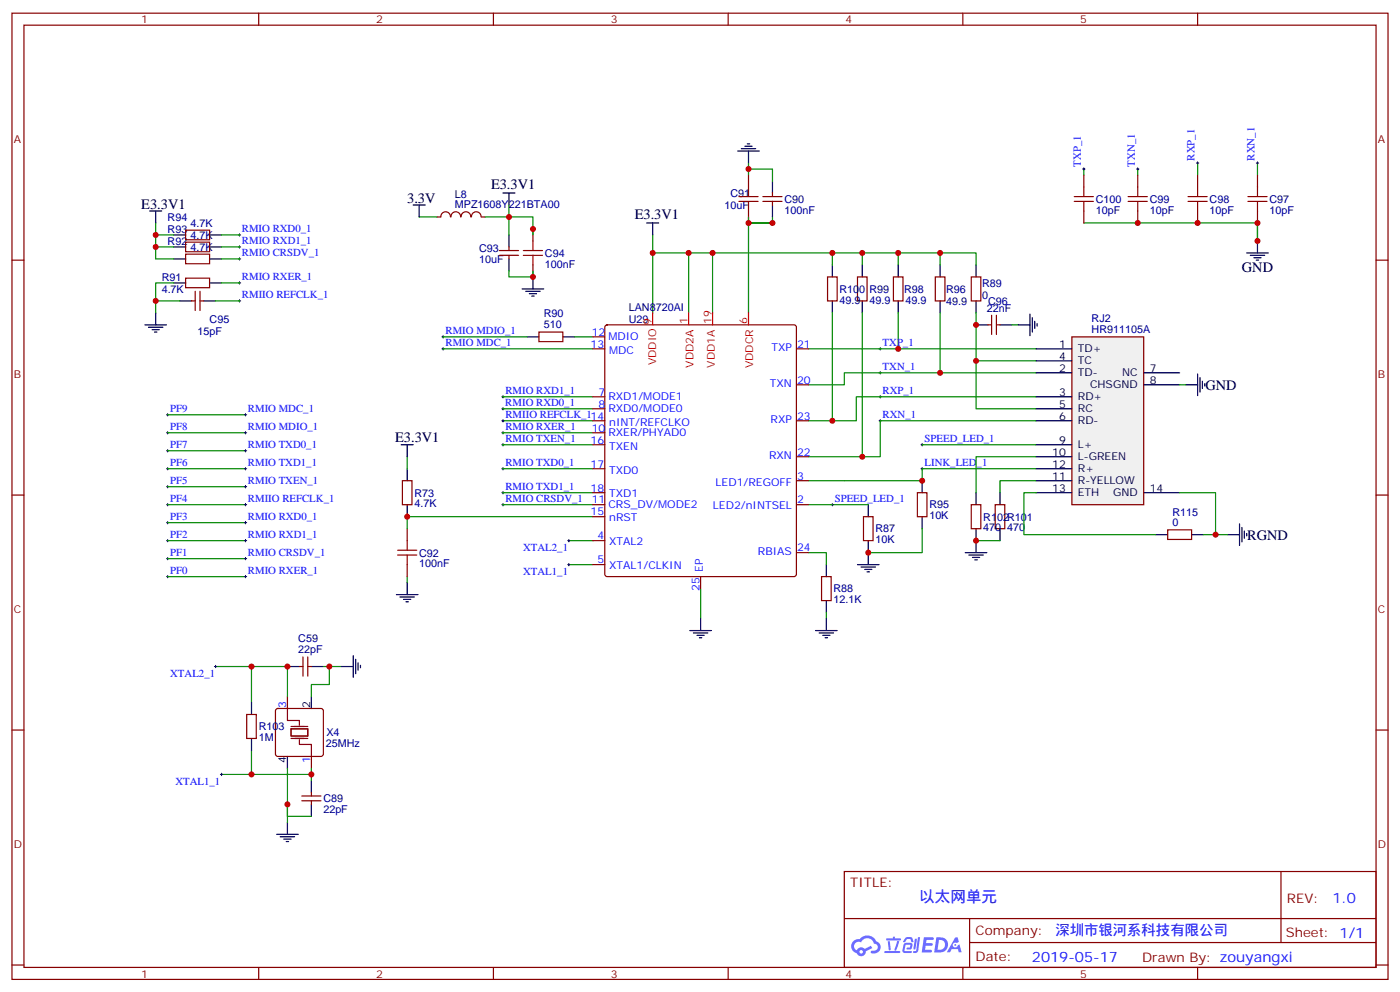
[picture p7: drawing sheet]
<svg xmlns="http://www.w3.org/2000/svg" width="412mm" height="292mm" viewBox="0 0 412 292" stroke-linecap="round" stroke-linejoin="round" font-family="sans-serif">
<g fill="none" stroke="#870000" stroke-width=".35">
<path d="M3.5 3.9h405.4v284.3h-405.4zM7.1 7.4h398.2v277.3h-398.2zM76.2 3.9v3.5M145.3 3.9v3.5M214.5 3.9v3.5M283.6 3.9v3.5M352.8 3.9v3.5M3.5 76.6h3.6M405.3 76.6h3.6M3.5 145.7h3.6M405.3 145.7h3.6M3.5 214.8h3.6"/>
<path d="M405.3 214.8h3.6M248.7 256.5h156.6v28.2h-156.6zM377.3 256.5v20.9M248.7 270.3h156.5M285.6 277.4h119.6M285.6 270.3v14.1M3.5 284h3.6M76.2 284.7v3.5M145.3 284.7v3.5M214.5 284.7v3.5M283.6 284.7v3.5M352.8 284.7v3.5"/>
<path d="M405.3 284h3.6"/>
</g>
<g fill="#5487ff">
<path d="M272.1 275.8h2.6l.3 .2-.1 .6h-2l-.1 .9h1.6l.4 .4-.4 .4h-1.7l-.2 1.2 1.8 .1 .3 .3-.2 .3-2.9 .1z"/>
<path d="M281.4 275.9h.7l.4 1.3-.7 .3a.74 .74 0 0 0-1.1 .3 .74 .74 0 0 0 .5 1 .74 .74 0 0 0 .9-.6l.5-.3 .7 2.3h-.9l-.2-.9h-1.9l-.5 .9h-.9z"/>
<path d="M269.5 276.2h.6l-.4 3a.31 .31 0 0 1-.3 .2 .31 .31 0 0 1-.3-.3z"/>
<path d="M270.4 275.8h.6l-.5 3.9a.89 .89 0 0 1-.7 .7 .89 .89 0 0 1-.9-.3l1-.4z"/>
<path d="M266.8 275.9l.6-.2 1.2 .2 .5 1.2-.6 .2-.4-1-1 .2a.95 .95 0 0 1-1 .8l-.1-.2z"/>
<path d="M266.4 277.6l1.8-.2a1.04 1.04 0 0 1 .6 1.1 1.04 1.04 0 0 1-.8 .9h-.7a.29 .29 0 0 1-.3-.3 .29 .29 0 0 1 .3-.2l.7-.1 .2-.8-1.4 .1-.4 1.7 1.9 .1a.29 .29 0 0 1 .3 .3 .29 .29 0 0 1-.3 .3l-2-.1-.4-.2 .2-2.1z"/>
<path d="M260.5 279.9h4.4a.3 .3 0 0 1 .3 .3 .3 .3 0 0 1-.3 .3h-4.3z"/>
<path d="M264.3 276.9h.6l-.5 1.7a1.02 1.02 0 0 1-.7 1.2l-.2-.3z"/>
<path d="M261.5 277h.6l.3 2.4-.3 .3-.3-.2z"/>
<path d="M261.1 276.2h1.9l.2-.6h.5l-.1 .6h1.5a.29 .29 0 0 1 .3 .3 .29 .29 0 0 1-.3 .2h-3.9z"/>
<path d="M275.8 275.8l-.6 4.5h1.4a2.27 2.27 0 0 0 2.7-2.3 2.27 2.27 0 0 0-2.7-2.2zM276.6 276.6a1.5 1.5 0 0 1 1.8 1.5 1.5 1.5 0 0 1-1.9 1.4h-.3z"/>
<path d="M251.4 277a2.09 2.09 0 0 0 1 3.5 1.37 1.37 0 0 0 1.5 .9 1.37 1.37 0 0 0 1.1-1.4l2-1-.5-.7-1.8 .9a1.4 1.4 0 0 0-2.3 .5 1.32 1.32 0 0 1-.6-1.9 1.32 1.32 0 0 1 1.9-.5 2.02 2.02 0 0 1 2-1.2 2.02 2.02 0 0 1 1.8 1.6 1.09 1.09 0 0 1 1.1 1.4 1.09 1.09 0 0 1-1.6 .7 .41 .41 0 0 0-.5 .3 .41 .41 0 0 0 .4 .5 1.89 1.89 0 0 0 2.4-1.2 1.89 1.89 0 0 0-1.2-2.4 2.98 2.98 0 0 0-5-.7l-1 .2zM253.2 280.1a.52 .52 0 0 1 1 0 .52 .52 0 0 1-1 0z"/>
<circle cx="281.4" cy="278.1" r=".28"/>
</g>
<g fill="none" stroke="#870000" stroke-width=".35">
<path d="M220.5 51.5v3.5M224.7 59.3h5.7M224.7 57.9h5.7M227.5 56.8v1.1M227.5 59.3v1M319.3 51.5v3.5M335.1 51.5v3.5M352.8 51.5v3.5M370.4 51.5v3.5M54.7 74.8h7v2.8h-7zM54.7 71.3h7v2.8h-7zM54.7 67.7h7v2.9h-7z"/>
<path d="M147.1 75.1h5.7M147.1 73.7h5.7M149.9 72.7v1M149.9 75.1v1.1M157 67.4v3.5M157 78v3.5M220.5 62.1v3.5M319.3 62.1v3.5M335.1 62.1v3.5M352.8 62.1v3.5M370.4 62.1v3.5M54.7 81.8h7v2.9h-7z"/>
<path d="M56.4 88.5h1.1M57.5 85.7v5.7M58.9 85.7v5.7M58.9 88.5h1.1M158.7 97.7h7.1v2.8h-7.1zM174.6 99.1h3.6M178.4 95.8l.5-.2h55l.5 .2 .2 .5v72.7l-.2 .5-.5 .2h-55l-.5-.2-.2-.5v-72.7zM243.8 81.5h2.8v7h-2.8zM252.6 81.5h2.8v7h-2.8zM263.2 81.5h2.8v7h-2.8zM275.5 81.5h2.8v7h-2.8zM286.1 81.5h2.8v7h-2.8z"/>
<path d="M291 95.6h1.1M292.1 92.8v5.6M293.5 92.8v5.6M293.5 95.6h1.1M174.6 102.7h3.6M174.6 116.8h3.6M234.6 102.7h3.5M234.6 113.2h3.5M174.6 137.9h3.6M174.6 120.3h3.6M174.6 123.8h3.6M174.6 127.4h3.6"/>
<path d="M174.6 130.9h3.6M234.6 123.8h3.5M234.6 134.4h3.5M118.5 141.5h2.9v7h-2.9zM119.9 155.6v3.5M174.6 145h3.6M174.6 148.5h3.6M174.6 152h3.6M174.6 159.1h3.6M234.6 148.5h3.5M234.6 141.5h3.5M254.4 152h2.8v7.1h-2.8z"/>
<path d="M270.2 145h2.8v7h-2.8zM286.1 148.5h2.8v7.1h-2.8zM293.2 148.5h2.8v7.1h-2.8zM119.9 166.2v3.5M174.6 166.2h3.6M206.4 169.7v3.5M234.6 162.6h3.5M242 169.7h2.8v7h-2.8zM88.2 196.1h1.1M89.3 193.3v5.7M90.7 193.3v5.7M90.7 196.1h1"/>
<path d="M72.7 210.3h2.8v7h-2.8zM81.4 208.7l.4-.2h12.7l.5 .2 .2 .5v12.7l-.2 .5-.5 .2h-12.7l-.5-.2-.2-.5v-12.7zM84.7 205v3.5M88.9 235.7h5.6M88.9 234.2h5.6M91.7 222.6v3.5M91.7 233.2v1M91.7 235.7v1"/>
</g>
<g fill="none" stroke="#000" stroke-width=".35">
<path d="M148.2 56.8h3.5M149.9 56.8v3.5M217.3 44.4h6.4M218.4 43.7h4.2M219.4 43h2.1M220.1 42.3h.7M220.5 44.4v3.6M227.5 53.3v3.5M44.1 62.1h3.5M45.9 62.1v3.5M51.2 76.2h3.5M51.2 72.7h3.5"/>
<path d="M51.2 69.1h3.5M61.7 76.2h3.6M61.7 72.7h3.6M61.7 69.1h3.6M121.7 60.3h3.5M123.5 60.3v3.6M149.9 69.1v3.6M149.9 76.2v3.5M190.5 65.6h3.5M192.3 65.6v3.5M227.5 60.3v3.6M245.2 78v3.5"/>
<path d="M254 78v3.5M264.6 78v3.5M276.9 78v3.5M287.5 78v3.5M367.2 74.4h6.4M368.3 75.1h4.2M369.4 75.8h2.1M370.1 76.6h.7M370.4 70.9v3.5M42.7 95.6h6.3M43.7 96.3h4.3M44.8 97h2.1"/>
<path d="M45.5 97.7h.7M45.9 92.1v3.5M51.2 83.3h3.5M52.9 88.5h3.5M60 88.5h3.5M61.7 83.3h3.6M153.8 85h6.4M154.9 85.7h4.2M155.2 99.1h3.5M155.9 86.4h2.1M156.6 87.1h.7M157 81.5v3.5"/>
<path d="M165.8 99.1h3.5M245.2 88.5v3.6M254 88.5v3.6M264.6 88.5v3.6M276.9 88.5v3.6M287.5 88.5v3.6M287.5 95.6h3.5M294.6 95.6h3.5M299.9 95.6h3.5M303.4 92.4v6.4M304.1 93.5v4.2M304.8 94.5v2.2"/>
<path d="M305.5 95.2v.8M118.2 130.9h3.5M119.9 130.9v3.5M119.9 137.9v3.6M119.9 148.5v3.5M255.8 148.5v3.5M255.8 159.1v7.1M271.6 141.5v3.5M271.6 152v3.6M287.5 145v3.5M287.5 155.6v3.5M294.6 145v3.5"/>
<path d="M294.6 155.6v3.5M116.8 175h6.3M117.8 175.7h4.3M118.9 176.4h2.1M119.6 177.1h.7M119.9 171.4v3.6M243.4 166.2v3.5M243.4 176.7v3.6M252.6 166.2h6.3M253.6 166.9h4.3M254.7 167.6h2.1M255.4 168.3h.7"/>
<path d="M84.7 196.1h3.5M91.7 196.1h3.5M100.5 196.1h3.6M104.1 193v6.3M104.8 194v4.3M105.5 195.1v2.1M106.2 195.8v.7M203.2 185.6h6.3M204.3 186.3h4.2M205.3 187h2.1M206 187.7h.7M206.4 182v3.6"/>
<path d="M240.2 185.6h6.4M241.3 186.3h4.2M242.4 187h2.1M243.1 187.7h.7M243.4 182v3.6M74.1 206.7v3.6M74.1 217.3v3.5M91.7 205v3.5M84.7 222.6v3.5M91.7 229.7v3.5M91.7 236.7v3.5M81.5 245.5h6.3"/>
<path d="M82.5 246.2h4.3M83.6 246.9h2.1M84.3 247.6h.7M84.7 242v3.5"/>
</g>
<g fill="none" stroke="#000" stroke-width=".29">
<path d="M318.9 49.7h.7M319.3 49.4v.7M334.8 49.7h.7M335.1 49.4v.7M352.4 48h.7M352.8 47.6v.7M370.1 48h.7M370.4 47.6v.7M70.2 72.7h.7M70.2 69.1h.7M70.2 76.2h.7M70.6 68.8v.7"/>
<path d="M70.6 72.3v.7M70.6 75.8v.8M70.2 88.5h.7M70.2 83.3h.7M70.6 82.9v.7M70.6 88.2v.7M130.2 99.1h.7M130.5 98.8v.7M130.2 102.7h.7M130.5 102.3v.7M147.8 116.8h.7M148.2 116.4v.7"/>
<path d="M148.2 119.9v.7M258.9 116.8h.7M258.9 109.7h.7M258.9 102.7h.7M259.3 102.3v.7M259.3 109.4v.7M259.3 116.4v.7M49 137.9h.7M49 132.6h.7M49 127.4h.7M49 122.1h.7M49.4 121.7v.7"/>
<path d="M49.4 127v.7M49.4 132.3v.7M49.4 137.6v.7M72 137.9h.7M72 132.6h.7M72 127.4h.7M72 122.1h.7M72.3 121.7v.7M72.3 127v.7M72.3 132.3v.7M72.3 137.6v.7M147.8 137.9h.7"/>
<path d="M147.8 127.4h.7M147.8 130.9h.7M147.8 123.8h.7M147.8 120.3h.7M148.2 123.5v.7M148.2 127v.7M148.2 130.5v.7M148.2 137.6v.7M258.9 123.8h.7M259.3 123.5v.7M271.3 137.9h.7M271.3 130.9h.7"/>
<path d="M271.6 130.5v.7M271.6 137.6v.7M49 159.1h.7M49 153.8h.7M49 148.5h.7M49 143.2h.7M49.4 142.9v.7M49.4 148.2v.7M49.4 153.5v.7M49.4 158.8v.7M72 159.1h.7M72 153.8h.7"/>
<path d="M72 148.5h.7M72 143.2h.7M72.3 142.9v.7M72.3 148.2v.7M72.3 153.5v.7M72.3 158.8v.7M147.8 148.5h.7M147.8 145h.7M148.2 144.6v.7M148.2 148.2v.7M167.2 159.1h.7M167.6 158.8v.7"/>
<path d="M244.8 148.5h.7M245.2 148.2v.7M49 169.7h.7M49 164.4h.7M49.4 164v.7M49.4 169.3v.7M72 169.7h.7M72 164.4h.7M72.3 164v.7M72.3 169.3v.7M167.2 166.2h.7M167.6 165.8v.7"/>
<path d="M63.1 196.1h.8M63.5 195.8v.7M64.9 227.9h.7M65.3 227.5v.7"/>
</g>
<g fill="none" stroke="#008700" stroke-width=".35">
<path d="M220.5 49.7h7v3.6M220.5 48v3.5M319.3 49.7v1.8M335.1 49.7v1.8M352.8 48v3.5M370.4 48v3.5M45.9 65.6v10.6h5.3M45.9 72.7h5.3M45.9 69.1h5.3M65.3 76.2h5.3M65.3 72.7h5.3M65.3 69.1h5.3"/>
<path d="M123.5 63.9h5.3M149.9 79.7v1.8h7.1v-1.8M149.9 60.3v3.6h-7M149.9 69.1v-5.2h7.1v5.2M192.3 69.1v5.3M202.8 74.4h7.1v17.7M209.9 74.4h35.3v3.6M220.5 63.9v1.7h7h-7v26.5M227.5 63.9v1.7M245.2 74.4h31.7v3.6M254 74.4v3.6M264.6 74.4v3.6"/>
<path d="M276.9 74.4h10.6v3.6M319.3 65.6h51.1v5.3v-5.3M45.9 88.5v3.6M51.2 83.3h-5.3v5.2h7M63.5 88.5h7.1M65.3 83.3h5.3M130.5 99.1h24.7M169.3 99.1h5.3M192.3 92.1v-17.7h10.5v17.7M245.2 92.1v31.7M254 92.1v42.3M264.6 92.1v10.6"/>
<path d="M276.9 92.1v17.6M287.5 92.1v14.1h17.7M298.1 95.6h1.8M130.5 102.7h44.1M148.2 116.8h26.4M238.1 102.7h67.1M287.5 106.2v14.1h17.7M305.2 116.8h-53v7h-14.1M305.2 109.7h-56.5v3.5h-10.6M49.4 122.1h22.9M49.4 127.4h22.9M49.4 132.6h22.9"/>
<path d="M49.4 137.9h22.9M119.9 134.4v3.5M148.2 130.9h26.4M148.2 127.4h26.4M148.2 137.9h26.4M148.2 123.8h26.4M148.2 120.3h26.4M271.6 130.9h33.6M305.2 137.9h-33.6v3.6h-33.5M305.2 134.4h-17.7v10.6M305.2 123.8h-45.9v10.6h-21.2M49.4 143.2h22.9"/>
<path d="M49.4 148.5h22.9M49.4 153.8h22.9M49.4 159.1h22.9M148.2 148.5h26.4M148.2 145h26.4M167.6 159.1h7M174.6 152h-54.7v3.6M238.1 148.5h17.7M271.6 155.6v7h-15.8M287.5 159.1h7.1M305.2 141.5h-10.6v3.5M49.4 164.4h22.9"/>
<path d="M49.4 169.7h22.9M119.9 169.7v1.7M167.6 166.2h7M206.4 173.2v8.8M238.1 162.6h5.3v3.6M63.5 196.1h21.2v8.9M74.1 196.1v10.6M95.2 196.1h1.8v5.3h-5.3v3.6M97 196.1h3.5M243.4 180.3v1.7M65.3 227.9h26.4v1.8M74.1 220.8v7.1"/>
<path d="M84.7 236.7v3.5h7M84.7 226.1v15.9M91.7 226.1v1.8"/>
</g>
<g fill="none" stroke="#a10000" stroke-width=".35">
<path d="M217.7 59.3h5.6M217.7 57.9h5.6M220.5 55v2.9M220.5 59.3v2.8M316.4 59.3h5.7M316.4 57.9h5.7M319.3 55v2.9M319.3 59.3v2.8M332.3 59.3h5.7M332.3 57.9h5.7M335.1 55v2.9M335.1 59.3v2.8"/>
<path d="M350 59.3h5.6M350 57.9h5.6M352.8 55v2.9M352.8 59.3v2.8M367.6 59.3h5.6M367.6 57.9h5.6M370.4 55v2.9M370.4 59.3v2.8M154.2 75.1h5.6M154.2 73.7h5.6M157 70.9v2.8M157 75.1v2.9"/>
<path d="M119.9 159.1v2.8M117.1 163.3h5.7M117.1 161.9h5.7M119.9 163.3v2.9"/>
</g>
<path d="M84.7 208.5v3.5h3.5v1.4M85.7 214.5h5v2.1h-5zM85.7 217.3h5M85.7 213.8h5M88.2 217.7v1.4h3.5v3.5" fill="none" stroke="#870012" stroke-width=".35"/>
<path d="M192.3 92.1v3.5M202.8 92.1v3.5M209.9 92.1v3.5M220.5 92.1v3.5" fill="none" stroke="#f00" stroke-width=".35"/>
<path d="M315.7 99.1h21.2v49.4h-21.2z" fill="#f0f0f0" stroke="#870000" stroke-width=".35"/>
<g fill="none" stroke="#000" stroke-width=".35">
<path d="M305.2 102.7h10.5M305.2 109.7h10.5M305.2 106.2h10.5M305.2 116.8h10.5M336.9 109.7h10.6M336.9 113.2h10.6M349.2 113.2h3.6M352.8 110.1v6.3M353.5 111.1v4.3M354.2 112.2v2.1M354.9 112.9v.7M305.2 120.3h10.5"/>
<path d="M305.2 123.8h10.5M305.2 130.9h10.5M305.2 134.4h10.5M305.2 137.9h10.5M287.5 159.1v3.5M305.2 141.5h10.5M305.2 145h10.5M336.9 145h10.6M340.4 157.3h3.6M351 157.3h3.5M361.6 157.3h3.5M365.1 154.2v6.3"/>
<path d="M365.8 155.2v4.3M366.5 156.3v2.1M367.2 157v.7M284.3 162.6h6.4M285.4 163.3h4.2M286.5 164h2.1M287.2 164.7h.7"/>
</g>
<path d="M132.7 63.8a1.41 1.41 0 0 0-1.4-1.5 1.41 1.41 0 0 0-1.4 1.5l-1.1 .1M132.9 63.8a1.41 1.41 0 0 1 1.4-1.5 1.41 1.41 0 0 1 1.4 1.5M135.8 63.8a1.41 1.41 0 0 1 1.4-1.5 1.41 1.41 0 0 1 1.5 1.5M138.9 63.8a1.41 1.41 0 0 1 1.4-1.5 1.41 1.41 0 0 1 1.4 1.5M141.8 63.9h1.1M344 155.9h7v2.9h-7z" fill="none" stroke="#870000" stroke-width=".35"/>
<path d="M347.5 113.2h1.7M305.2 145h-3.6v12.3h38.8M347.5 145h10.6v12.3M354.5 157.3h7.1" fill="none" stroke="#008700" stroke-width=".35"/>
<g fill="#c00">
<circle cx="358.1" cy="157.3" r=".88"/>
<circle cx="84.7" cy="196.1" r=".88"/>
<circle cx="220.5" cy="49.7" r=".88"/>
<circle cx="227.5" cy="65.6" r=".88"/>
<circle cx="220.5" cy="65.6" r=".88"/>
<circle cx="370.4" cy="70.9" r=".88"/>
<circle cx="352.8" cy="65.6" r=".88"/>
<circle cx="370.4" cy="65.6" r=".88"/>
<circle cx="45.9" cy="72.7" r=".88"/>
<circle cx="45.9" cy="69.1" r=".88"/>
<circle cx="45.9" cy="88.5" r=".88"/>
<circle cx="91.7" cy="227.9" r=".88"/>
<circle cx="74.1" cy="196.1" r=".88"/>
<circle cx="84.7" cy="236.7" r=".88"/>
<circle cx="254" cy="134.4" r=".88"/>
<circle cx="97" cy="196.1" r=".88"/>
<circle cx="209.9" cy="74.4" r=".88"/>
<circle cx="202.8" cy="74.4" r=".88"/>
<circle cx="157" cy="81.5" r=".88"/>
<circle cx="149.9" cy="63.9" r=".88"/>
<circle cx="245.2" cy="74.4" r=".88"/>
<circle cx="287.5" cy="106.2" r=".88"/>
<circle cx="264.6" cy="102.7" r=".88"/>
<circle cx="276.9" cy="109.7" r=".88"/>
<circle cx="74.1" cy="227.9" r=".88"/>
<circle cx="335.1" cy="65.6" r=".88"/>
<circle cx="192.3" cy="74.4" r=".88"/>
<circle cx="271.6" cy="141.5" r=".88"/>
<circle cx="157" cy="67.4" r=".88"/>
<circle cx="264.6" cy="74.4" r=".88"/>
<circle cx="254" cy="74.4" r=".88"/>
<circle cx="245.2" cy="123.8" r=".88"/>
<circle cx="287.5" cy="95.6" r=".88"/>
<circle cx="276.9" cy="74.4" r=".88"/>
<circle cx="255.8" cy="162.6" r=".88"/>
<circle cx="119.9" cy="152" r=".88"/>
<circle cx="287.5" cy="159.1" r=".88"/>
</g>
<text font-size="4.6" fill="#00f" x="270.8" y="265.5">以太网单元</text>
<g font-size="4.2">
<text x="119.9" y="59.6">3.3V</text>
<text x="144.6" y="55.6">E3.3V1</text>
<text x="41.6" y="61.4">E3.3V1</text>
<text x="187" y="64.5">E3.3V1</text>
<text x="365.8" y="80.1">GND</text>
<text x="355.1" y="114.7">GND</text>
<text x="116.4" y="130.2">E3.3V1</text>
<text x="367.4" y="158.8">RGND</text>
</g>
<g font-size="4.2" fill="#00f">
<text x="392.5" y="265.7">1.0</text>
<text x="310.9" y="275.3">深圳市银河系科技有限公司</text>
<text x="304" y="283.1">2019-05-17</text>
</g>
<g font-size="3.9" fill="#800">
<text x="250.5" y="261.1">TITLE:</text>
<text x="379.1" y="265.7">REV:</text>
<text x="287.4" y="275.3">Company:</text>
<text x="378.7" y="275.9">Sheet: 1/1</text>
<text x="287.4" y="282.9">Date:</text>
<text x="336.4" y="283">Draw</text>
<text x="346.6" y="283">n By: zouyangxi</text>
</g>
<g font-size="3.2" fill="#800">
<text x="41.6" y="6.9">1</text>
<text x="110.8" y="6.9">2</text>
<text x="179.9" y="6.9">3</text>
<text x="249.1" y="6.9">4</text>
<text x="318.2" y="6.9">5</text>
<text x="4.1" y="42">A</text>
<text x="405.9" y="42">A</text>
<text x="4.1" y="111.1">B</text>
<text x="405.9" y="111.1">B</text>
<text x="4.1" y="180.3">C</text>
<text x="405.9" y="180.3">C</text>
<text x="4.1" y="249.4">D</text>
<text x="405.9" y="249.4">D</text>
<text x="41.6" y="287.7">1</text>
<text x="110.8" y="287.7">2</text>
<text x="179.9" y="287.7">3</text>
<text x="249.1" y="287.7">4</text>
<text x="318.2" y="287.7">5</text>
</g>
<g font-size="3.2" fill="#00f">
<text x="351.9" y="47.3" transform="rotate(-90 351.9 47.3)">RXP_1</text>
<text x="369.5" y="47.3" transform="rotate(-90 369.5 47.3)">RXN_1</text>
<text x="318.4" y="49" transform="rotate(-90 318.4 49)">TXP_1</text>
<text x="334.3" y="49" transform="rotate(-90 334.3 49)">TXN_1</text>
<text x="71.2" y="68.3">RMIO RXD0_1</text>
<text x="71.3" y="71.8">RMIO RXD1_1</text>
<text x="71.3" y="75.3">RMIO CRSDV_1</text>
<text x="71.3" y="82.4">RMIO RXER_1</text>
<text x="71.3" y="87.7">RMIIO REFCLK_1</text>
<text x="131.2" y="98.2">RMIO MDIO_1</text>
<text x="131.2" y="101.8">RMIO MDC_1</text>
<text x="174.3" y="98.8">12</text>
<text x="179.2" y="100.2">MDIO</text>
<text x="260" y="101.8">TXP_1</text>
<text x="173.9" y="102.3">13</text>
<text x="179.5" y="104.1">MDC</text>
<text x="227.2" y="103.4">TXP</text>
<text x="234.8" y="102.3">21</text>
<text x="226.8" y="113.9">TXN</text>
<text x="234.8" y="112.9">20</text>
<text x="260" y="108.8">TXN_1</text>
<text x="148.9" y="119.4">RMIO RXD0_1</text>
<text x="148.9" y="115.9">RMIO RXD1_1</text>
<text x="176.3" y="119.9">8</text>
<text x="176.3" y="116.4">7</text>
<text x="179.2" y="117.8">RXD1/MODE1</text>
<text x="260" y="115.9">RXP_1</text>
<text x="50.1" y="121.2">PF9</text>
<text x="73" y="121.2">RMIO MDC_1</text>
<text x="148.9" y="122.9">RMIIO REFCLK_114</text>
<text x="179.2" y="121.4">RXD0/MODE0</text>
<text x="179.5" y="125.2">nINT/REFCLKO</text>
<text x="227" y="124.5">RXP</text>
<text x="234.8" y="123.5">23</text>
<text x="260" y="122.9">RXN_1</text>
<text x="50.1" y="131.8">PF7</text>
<text x="50.1" y="126.5">PF8</text>
<text x="73" y="126.5">RMIO MDIO_1</text>
<text x="73" y="131.7">RMIO TXD0_1</text>
<text x="148.9" y="130">RMIO TXEN_1</text>
<text x="148.9" y="126.5">RMIO RXER_1</text>
<text x="173.9" y="130.5">16</text>
<text x="174.3" y="127">10</text>
<text x="179.2" y="128.4">RXER/PHYAD0</text>
<text x="272.3" y="130">SPEED_LED_1</text>
<text x="50.1" y="137.1">PF6</text>
<text x="73" y="137">RMIO TXD1_1</text>
<text x="148.9" y="137">RMIO TXD0_1</text>
<text x="173.9" y="137.6">17</text>
<text x="179.5" y="132.3">TXEN</text>
<text x="226.5" y="135.1">RXN</text>
<text x="234.8" y="134.1">22</text>
<text x="272.3" y="137">LINK_LED_1</text>
<text x="50.1" y="142.3">PF5</text>
<text x="73" y="142.3">RMIO TXEN_1</text>
<text x="179.5" y="139.3">TXD0</text>
<text x="210.8" y="142.9">LED1/REGOFF</text>
<text x="234.8" y="141.1">3</text>
<text x="50.1" y="147.6">PF4</text>
<text x="73" y="147.6">RMIIO REFCLK_1</text>
<text x="148.9" y="147.6">RMIO CRSDV_1</text>
<text x="148.9" y="144.1">RMIO TXD1_1</text>
<text x="173.9" y="144.6">18</text>
<text x="174.3" y="148.2">11</text>
<text x="179.2" y="149.6">CRS_DV/MODE2</text>
<text x="179.5" y="146.4">TXD1</text>
<text x="210" y="149.9">LED2/nINTSEL</text>
<text x="234.8" y="148.2">2</text>
<text x="245.9" y="147.6">SPEED_LED_1</text>
<text x="50.1" y="152.9">PF3</text>
<text x="73" y="152.9">RMIO RXD0_1</text>
<text x="173.9" y="151.7">15</text>
<text x="179.5" y="153.5">nRST</text>
<text x="50.1" y="158.2">PF2</text>
<text x="73" y="158.2">RMIO RXD1_1</text>
<text x="176" y="158.8">4</text>
<text x="179.5" y="160.5">XTAL2</text>
<text x="50.1" y="163.5">PF1</text>
<text x="73" y="163.5">RMIO CRSDV_1</text>
<text x="154.1" y="162.2">XTAL2_1</text>
<text x="176" y="165.8">5</text>
<text x="179.5" y="167.6">XTAL1/CLKIN</text>
<text x="223.2" y="163.3">RBIAS</text>
<text x="234.8" y="162.3">24</text>
<text x="50.1" y="168.8">PF0</text>
<text x="73" y="168.8">RMIO RXER_1</text>
<text x="154.1" y="169.3">XTAL1_1</text>
<text x="206" y="173.9" transform="rotate(-90 206 173.9)">25</text>
<text x="207.1" y="168.4" transform="rotate(-90 207.1 168.4)">EP</text>
<text x="50.1" y="199.3">XTAL2_1</text>
<text x="84.3" y="208.5" transform="rotate(-90 84.3 208.5)">3</text>
<text x="91.4" y="224.6" transform="rotate(-90 91.4 224.6)">1</text>
<text x="51.7" y="231">XTAL1_1</text>
</g>
<g font-size="3.2" fill="#000080">
<text x="134" y="58.2">L8</text>
<text x="215.2" y="58">C91</text>
<text x="231.1" y="59.7">C90</text>
<text x="322.8" y="59.7">C100</text>
<text x="338.7" y="59.7">C99</text>
<text x="356.3" y="59.7">C98</text>
<text x="373.9" y="59.7">C97</text>
<text x="49.4" y="65.1">R94</text>
<text x="134" y="61.3">MPZ1608Y221BTA00</text>
<text x="213.4" y="61.5">10uF</text>
<text x="231.1" y="62.9">100nF</text>
<text x="322.8" y="62.9">10pF</text>
<text x="338.7" y="62.9">10pF</text>
<text x="356.3" y="62.9">10pF</text>
<text x="373.9" y="62.9">10pF</text>
<text x="49.4" y="68.6">R93</text>
<text x="56.1" y="70.2">4.7K</text>
<text x="56.1" y="66.7">4.7K</text>
<text x="49.4" y="72.1">R92</text>
<text x="56.1" y="73.7">4.7K</text>
<text x="141.1" y="77.4">10uF</text>
<text x="141.1" y="74.3">C93</text>
<text x="160.5" y="75.6">C94</text>
<text x="47.6" y="82.7">R91</text>
<text x="160.5" y="78.8">100nF</text>
<text x="47.6" y="86.3">4.7K</text>
<text x="247.3" y="89.4">49.9</text>
<text x="247.3" y="86.2">R100</text>
<text x="256.1" y="89.4">49.9</text>
<text x="256.1" y="86.2">R99</text>
<text x="266.4" y="86.3">R98</text>
<text x="266.7" y="89.4">49.9</text>
<text x="278.7" y="89.8">49.9</text>
<text x="278.7" y="86.3">R96</text>
<text x="289.3" y="88">0</text>
<text x="289.3" y="84.5">R89</text>
<text x="291" y="89.8">C96</text>
<text x="61.7" y="95">C95</text>
<text x="160.2" y="93.4">R90</text>
<text x="185.2" y="91.5">LAN8720AI</text>
<text x="185.2" y="95.1">U29</text>
<text x="290.7" y="91.7">22nF</text>
<text x="321.6" y="94.8">RJ2</text>
<text x="58.2" y="98.6">15pF</text>
<text x="160.2" y="96.7">510</text>
<text x="321.6" y="98.1">HR911105A</text>
<text x="122.1" y="149.3">4.7K</text>
<text x="122.1" y="146.1">R73</text>
<text x="273.8" y="149.6">R95</text>
<text x="273.8" y="152.8">10K</text>
<text x="289.6" y="153.2">R102R101</text>
<text x="345.4" y="154.9">0</text>
<text x="345.4" y="151.8">R115</text>
<text x="257.9" y="159.9">10K</text>
<text x="257.9" y="156.7">R87</text>
<text x="289.6" y="156.3">470</text>
<text x="296.7" y="156.3">470</text>
<text x="123.5" y="167">100nF</text>
<text x="123.5" y="163.8">C92</text>
<text x="245.5" y="177.5">12.1K</text>
<text x="245.5" y="174.3">R88</text>
<text x="87.9" y="189.1">C59</text>
<text x="87.9" y="192.3">22pF</text>
<text x="76.2" y="214.9">R103</text>
<text x="76.2" y="218.1">1M</text>
<text x="96" y="219.9">25MHz</text>
<text x="96.1" y="216.7">X4</text>
<text x="95.2" y="239.3">22pF</text>
<text x="95.3" y="236.1">C89</text>
</g>
<g font-size="3.2" fill="#f00">
<text x="191.9" y="95.8" transform="rotate(-90 191.9 95.8)">9</text>
<text x="202.5" y="95.4" transform="rotate(-90 202.5 95.4)">1</text>
<text x="209.5" y="95.4" transform="rotate(-90 209.5 95.4)">19</text>
<text x="220.1" y="95.4" transform="rotate(-90 220.1 95.4)">6</text>
<text x="193.3" y="107.6" transform="rotate(-90 193.3 107.6)">VDDIO</text>
<text x="204.3" y="108.2" transform="rotate(-90 204.3 108.2)">VDD2A</text>
<text x="210.6" y="108.2" transform="rotate(-90 210.6 108.2)">VDD1A</text>
<text x="221.9" y="108.4" transform="rotate(-90 221.9 108.4)">VDDCR</text>
</g>
<g font-size="3.2">
<text x="312" y="102.3">1</text>
<text x="312" y="105.8">4</text>
<text x="317.5" y="103.7">TD+</text>
<text x="317.5" y="107.2">TC</text>
<text x="312" y="109.4">2</text>
<text x="317.5" y="110.8">TD-</text>
<text x="330.5" y="110.8">NC</text>
<text x="338.7" y="109.4">7</text>
<text x="338.7" y="112.9">8</text>
<text x="312" y="116.4">3</text>
<text x="312" y="119.9">5</text>
<text x="317.5" y="117.8">RD+</text>
<text x="321.1" y="114.3">CHSGND</text>
<text x="312" y="123.5">6</text>
<text x="317.5" y="121.4">RC</text>
<text x="317.5" y="124.9">RD-</text>
<text x="312" y="130.5">9</text>
<text x="317.5" y="131.9">L+</text>
<text x="309.9" y="134.1">10</text>
<text x="309.9" y="137.6">12</text>
<text x="317.5" y="135.5">L-GREEN</text>
<text x="309.9" y="141.1">11</text>
<text x="317.5" y="139">R+</text>
<text x="317.5" y="142.5">R-YELLOW</text>
<text x="309.9" y="144.6">13</text>
<text x="317.5" y="146">ETH</text>
<text x="327.9" y="146">GND</text>
<text x="338.7" y="144.6">14</text>
<text x="91.4" y="208.5" transform="rotate(-90 91.4 208.5)">2</text>
<text x="84.3" y="224.6" transform="rotate(-90 84.3 224.6)">4</text>
</g>
</svg>
